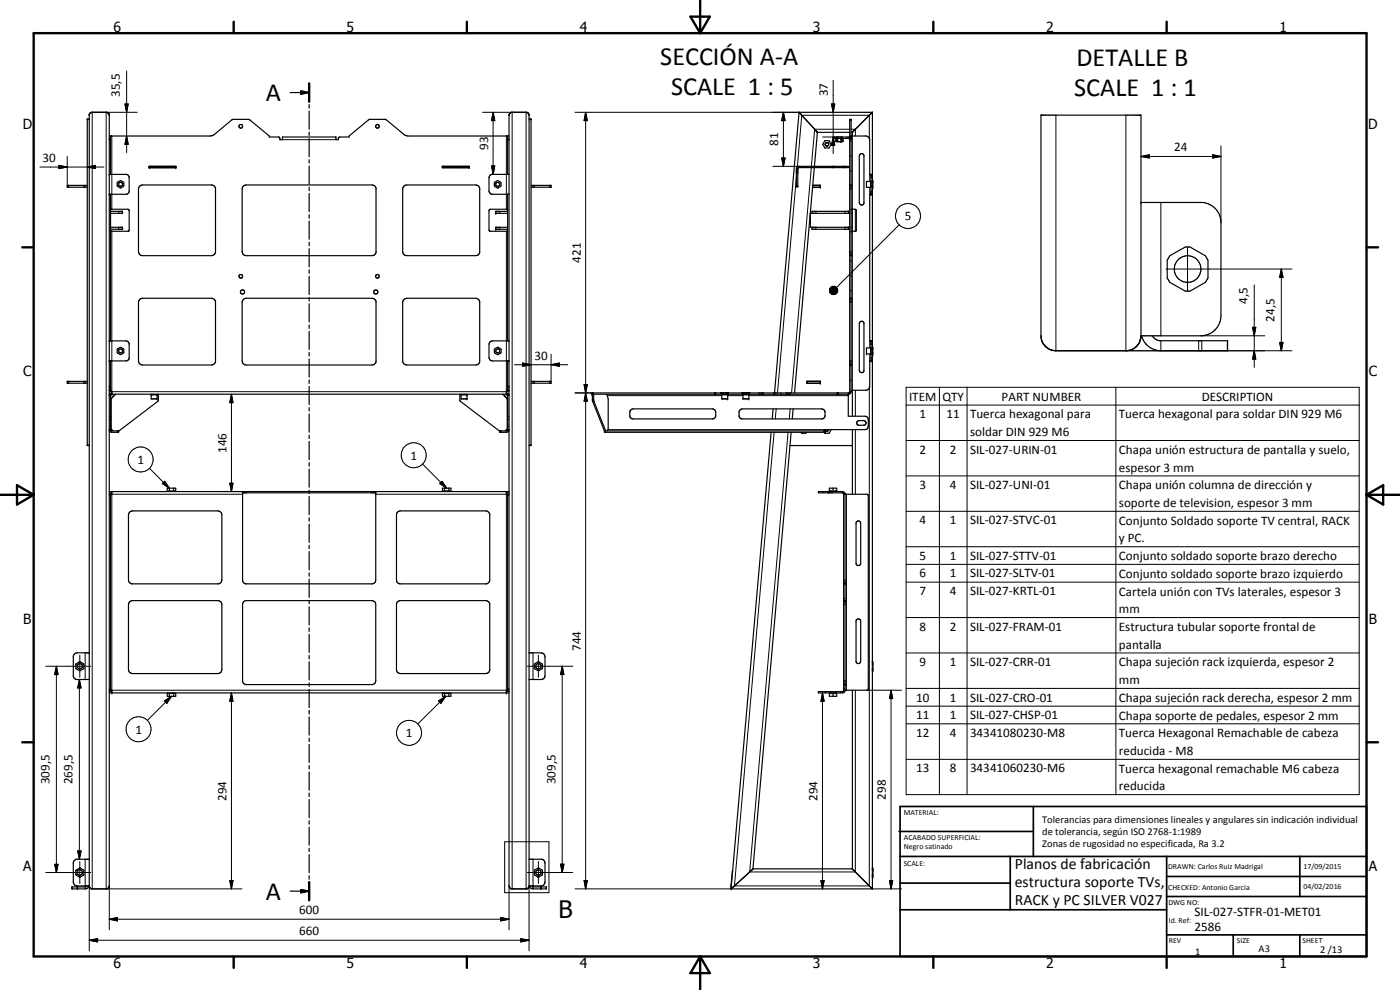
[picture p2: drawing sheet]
<svg xmlns="http://www.w3.org/2000/svg" width="420mm" height="297mm" viewBox="0 0 420 297" stroke-linecap="round" stroke-linejoin="round" font-family="sans-serif">
<g fill="none" stroke="#000" stroke-width=".35">
<path d="M26.8 35.7h-.6v98h.6M27 34l.5-.3h4.5l.6 .4 .2 .5v231.2l-.2 .5-.6 .4h-4.5l-.7-.7v-231.6zM87.1 27.8h5.7M90.3 27.3l2.5 .5-2.5 .5zM92.8 25v5.5M92.8 31.4v1M92.8 33.3v5.5M92.8 39.6v1.1M152.9 34.1l.6-.4h4.6l.7 .7v231.6l-.7 .7h-4.6l-.6-.4-.1-.5v-231.2zM158.8 35.7h.6v98h-.6M239.8 33.7h22v233h-42.4M239.8 33.7l5.5 6"/>
<path d="M239.8 33.7l-7.4 84.2M245.3 39.7l-.9 10.2M245.3 39.7h9.7M255 35.8h.4v81.7l-.2 .6-.4 .2h-77.2v-.4h77.1l.2-.2 .1-75.8-.3-.4h-4.3v-.4l4.6 .1zM255.4 39.7h.4M255.8 39.7v1.1M261.8 33.7l-6 6M312.4 34.5h30v66.3a4.5 4.5 0 0 1-4.5 4.4h-21a4.5 4.5 0 0 1-4.5-4.4zM25.2 55.6v.6M25.6 55.6v.6M26.2 55.6h-6v.6h6M32.8 40.8h30.6l.9-.5 5.6-4.5 5 .1 5.9 4.9v.3h2.8l.4 .3v.5h.8v-.8h16v.8h.7l.1-.6 .4-.2h2.8v-.3l6.1-5 5 .1 5.6 4.7 1 .2h30.3"/>
<path d="M32.8 52.3h5.2l.8 .8v4.4l-.4 .6-.4 .2h-5.2M33.2 40.8v11.5M33.2 58.3v44M35.3 54.7l.8-.5 .9 .5 .2 1.1-1.1 .6-.9-.6zM42 55.8l.8-.3h20.7l.7 .3 .5 .6v19.4l-.3 .4-.9 .5h-20.7l-.8-.2-.4-1v-18.8zM44.8 49.9h8v.4h-8zM44.8 50.3h8M48.6 50.3h.1M73.1 55.8l.8-.3 38.3 .1 .6 .8v19.6l-.4 .5-.7 .2h-37.8l-.8-.2-.4-1v-18.8zM92.8 41.6v5.4M92.8 47.9v1M92.8 49.8v5.5"/>
<path d="M92.8 56.2v1M92.8 58.1v5.4M121.3 55.8l.8-.3h20.7l.7 .3 .5 .6v19.4l-.5 .7-.7 .2h-20.7l-.8-.2-.4-1v-18.8zM132.7 49.9h8.1v.4h-8.1zM132.7 50.3h8.1M132.8 49.9v.4M137 50.3h.1M148.5 54.7l.8-.5 .9 .5v1.3l-.7 .4-1-.4zM152.3 40.8v11.5M152.3 58.3v44M152.8 52.3h-5.2l-.5 .2-.3 .8v4l.3 .8 .5 .2h5.2M159.4 55.6h6v.6h-6"/>
<path d="M160 55.6v.6M160.3 55.6v.6M243.9 55.6h2.3v.6h-2.3M244.4 50.3l-5.9 67.6M247.6 42.2h1.2l.7 1.1-.7 1.1h-1.2l-.7-1.1zM250.8 41.5v1h2.2v-1M251.1 41.5v.2M251.1 41.1v.6h-.3M251.4 41.5v1M252.4 41.5v1M252.7 41.1v.6h.3M255 41.1h.4"/>
<path d="M255 40.8h5l.9 .7 .1 10.8h.8M255 49.9h-15.4l-.5 .4-.1 .4v5.2h.4l.2-5.5 15.4-.1M255 55.5h.4M255 41.2l.4 .7M258 46.4a.71 .71 0 0 1 .7-.3 .71 .71 0 0 1 .6 .5v14.4a.71 .71 0 0 1-.8 .5 .71 .71 0 0 1-.6-.7zM261.3 54.4h-1.3v1.8h1.3M261.3 54.4v1.8M261.3 54.4h.1l-.1 .3M261.3 54.7h.1M261.4 54.7h.1M261.4 52.3v6M261.4 54.9v.8"/>
<path d="M261.4 55.9l-.1 .3M261.8 58.3h-.8v44h.8M261.8 54.3v2M261.8 54.9h.1M261.8 55.8h.1M261.8 55.9h.1M261.9 54.7h.1M261.9 56h.1M261.9 55.8h.1M261.9 54.9h.1M261.9 54.7l-.1 .1M33.2 62.8h5.2l.4 .3-.2 6.2-5.4 .1"/>
<path d="M33.2 63.4h3.6v.6h-3.6M33.2 68.2h3.6v.6h-3.6M92.8 64.4v1.1M92.8 66.3v5.5M92.8 72.7v1M92.8 74.6v5.5M152.3 62.8h-5.1l-.4 .4v6.1l5.5 .1M152.3 63.4h-3.5v.6h3.5M152.3 68.2h-3.5v.6h3.5M243.7 68.2v.6h11.3M254.7 63.4v.6M254.7 68.2v.6"/>
<path d="M255 76.7h.4M255 63.4h-11.3v.6M255 64h-11.8v4.2h11.8M255.4 62.8h1.2l.4 .3v6l-.3 .3h-1.3M255.4 64h.4M255.4 68.2h.4M255.8 62.8v6.6M342.4 60.7h18.6a6.1 6.1 0 0 1 5.4 6v28a6.1 6.1 0 0 1-6 6.1h-18M41.9 90l.9-.5h20.7l.9 .5 .3 .4v18.2l-.3 .5-.9 .4h-20.7l-.8-.3-.4-.9v-17.6zM72.9 90l1-.5 38.3 .1 .6 .8v18.4l-.6 .6-.5 .1-38.3-.1-.5-.3-.2-.8v-17.6zM92.8 80.9v1.1M92.8 82.9v5.4"/>
<path d="M92.8 89.2v1.1M92.8 91.1v5.5M92.8 97.5v1.1M92.8 99.4v5.5M121.1 90l1-.5h20.7l.7 .3 .5 .6v18.2l-.3 .5-.9 .4h-20.7l-.8-.3-.4-.9v-17.6zM255 89.5h.4M258.1 96.6l.8-.2 .4 .5v14.4a.71 .71 0 0 1-.8 .5 .71 .71 0 0 1-.6-.7v-14zM25.2 114.4v.6M25.6 114.4v.6M26.2 114.4h-6v.6h6M32.8 102.3h5l.8 .4 .2 .4v4.4l-.2 .4-.8 .4h-5M33.2 108.3v8.8"/>
<path d="M33.2 117.1h-.4l.8 .4M33.2 117.1l.4 .4M33.2 119.7v9M33.2 119.7h.1M33.3 119.7v9M33.6 117.5v.8M33.6 118.3l-.4 .3v10.4l.3 .3h2.2l11.6-8.8 .2-.3v-1.9M33.6 118.3h118.4M33.6 117.9l-.8 .6M34.6 118.3l-1.4 1.4M34.7 118.3l-1.4 1.4M35.3 104.6l.8-.4 .9 .4v1.4l-.7 .4-1-.4z"/>
<path d="M45.4 118.3v1.4h1.7v-1.4M45.4 118.4h1.7M45.5 118.3l.2 .1M46.1 118.3l-.1 .1M46.4 118.3l.2 .1M47 118.3l-.1 .1M92.8 105.7v1.1M92.8 107.7v5.5M92.8 114v1.1M92.8 116v5.4M138 118.3v1.7l.2 .5 11.6 8.8h2.3l.2-.3v-10.4l-.3-.3M138.4 118.3v1.4h1.8v-1.4"/>
<path d="M138.4 118.4h1.8M138.5 118.3l.2 .1M139.1 118.3l-.1 .1M139.4 118.3l.2 .1M140 118.3l-.1 .1M150.9 118.3l1.3 1.4M151 118.3l1.2 1.4M152 117.5v.8M152 117.9l.6 .3 .2 .5M152.2 119.7v9M152.3 108.3v8.9l-.3 .3M152.3 117.1h.5l-.8 .4"/>
<path d="M152.8 102.3h-5l-.7 .2-.3 .8v4l.3 .8 .7 .2h5M159.4 114.4h6v.6h-6M160 114.4v.6M160.3 114.4v.6M177.8 118.3v2.1l3.6 8.9M178.2 118.3v2.1l3.6 8.9M182.1 118.3l.4 1.4v9l-.2 .6M216.4 117.9h2.1M216.4 117.9h.1M216.6 118.3v.1M216.6 118.4h1.8M216.6 118.4h.1"/>
<path d="M216.9 117.8v.1M216.9 118.4h-.1M216.9 118.3v.1M216.9 117.9h.1M217 117.9h.1M217.1 117.8v.1M217.2 118.3l.1 .1M217.8 118.4h-.1M217.9 118.3l-.1 .1M218 117.8h.1M218.1 118.3l.1 .1M218.4 118.4v1.3h-1.8v-1.3"/>
<path d="M218.5 118.3l-.1 .1M222.9 117.9h2M222.9 118.3l.1 .1M223 118.4v1.3h1.7v-1.3M223 118.4h1.7M223 118.4h.1M223.2 117.8v.1M223.3 118.3l-.1 .1M223.4 117.8l-.1 .1M223.5 118.3l.2 .1M224.2 118.3l-.1 .1M224.3 117.8v.1"/>
<path d="M224.4 117.9h-.1M224.4 118.3l.2 .1M224.5 117.9h-.1M224.5 117.8v.1M224.8 118.3l-.1 .1zM229 117.9v.4M232.2 117.9v.4M232.8 117.9v.4M236 117.9v.4M242.2 115h4M242.2 114.4h4v.6h-4zM251.6 117.9v.4"/>
<path d="M254.6 118.3v6.6h5l.7 .2 .3 .8v2l-.6 .9-12.4 .1v.8h-66.2v-.4M255 109.5h.4M255.8 117.1v7.8M255.8 117.1l-.4 .3M261.3 104.4h-1.3v1.8h1.3M261.3 104.4v1.8M261.3 104.4l.1 .3M261.3 106h.1M261.3 106l.1 .3-.1-.1M261.4 104.9v.8M261.4 102.3v6M261.4 105.9v.1"/>
<path d="M261.8 108.3h-.8v7.6l-.2 .7-.8 .5h-4.2M261.8 104.3l.1-.1-.1 2.1M261.8 105.8l.1 .2M261.8 104.8h.1M261.9 104.9h.1M261.9 104.6l-.1 .2M261.9 105.7v.1M342.6 100.8a6 6 0 0 0 5.8 4.4h20v-3h-20.4l-1.1-.3-1.1-1.1M32.8 129.1l.8 .6h2v-.4M32.8 128.9h.4M32.8 124.9h.4M33.2 128.7l.6 .6"/>
<path d="M33.2 128.7h.1M33.3 128.7l.6 .6M92.8 122.3v1M92.8 124.2v5.5M92.8 130.6v1M92.8 132.5v5.4M92.8 138.8v1.1M152.2 128.7l-.4 .6M152.2 128.7l-.6 .6M152.3 128.9h.5l-.1 .4-.7 .4h-2v-.4M152.3 124.9h.5M181.4 129.3h66.2"/>
<path d="M189.2 123.1l.8-.4h23.8l.9 .6 .1 1.6-.8 .8h-24.2l-.7-.6-.1-1.4zM222 123.1l.8-.4h23.8l.9 .6 .1 1.6-.8 .8h-24.2l-.8-.8v-1.4zM231.4 129.7l-12 137M232 122.7l-.2 3M237.1 133.7h18.7M237.4 129.7l-11.4 131M238 122.7l-.2 3M240.4 129.7l.2 .3h1.2l.2-.3M247.7 128.9a.49 .49 0 0 0 .5 .5 .49 .49 0 0 0 .5-.5M249.5 128.9l-.7 1.1h-1.2l-.2-.3M255.8 128.9v19.4M257.2 126.4l.6-.2h1.4a.7 .7 0 0 1 .7 .7 .7 .7 0 0 1-.7 .7h-1.4a.71 .71 0 0 1-.6-1.2z"/>
<path d="M32.8 147.5h120M32.8 147.9h.8M33.2 148.3v58.8M33.6 147.5v.8h-.8M39 153.5l.8-.2h25.6l.7 .2 .5 1v19.5l-.3 .8-.7 .4h-26.1l-.5-.3-.4-.9v-19.5zM50.7 147.5v-.2h-.5v-.8h2.5v1M50.8 146.5v1M51.2 147.5v-.2h1.4v.2M52.1 146.5v.8M52.3 147.3v.2M72.8 147.9h40M72.8 147.5v26.8l.9 .9h38.1l.5-.3 .4-.4 .1-.5v-26.5"/>
<path d="M92.8 140.7v5.5M92.8 147.1v1M92.8 149v5.4M92.8 155.3v1.1M92.8 157.3v5.4M119.4 153.5l.8-.2h25.6l.7 .2 .5 .7v20.1l-.3 .5-.7 .4h-26.1l-.5-.3-.3-.4-.1-.5v-19.5zM132.8 147.5v-1h2.5v.8h-.4v.2M133 147.5v-.2h1.4v.2M133.3 147.3v.2M133.4 146.5v.8M134.7 146.5v1M152 147.5v.8h.8"/>
<path d="M152 147.9h.8M152.3 148.3v58.8M248.5 147.5v.4M248.9 147.3h.8v.2M248.9 147.5v-1h2.2v1M249.2 147.3v.2M250 146.5v1M250.8 147.3v.2M251.1 147.3h-.8v.2M253.6 148.3l-.1-.4-.7-.4h-7.2v.4h7.2l.4 .3v59l-.4 .3h-7.2v.4h7.4l.5-.4 .1-.4M253.6 148.3h6.6l.4 .3v58.2l-.4 .3h-6.6M253.6 148.3v58.8"/>
<path d="M257.1 156.5l.6-.2 .4 .2 .2 .5v12a.7 .7 0 0 1-.7 .7 .7 .7 0 0 1-.7-.7v-12zM92.8 163.6v1M92.8 165.5v5.5M92.8 171.9v1M92.8 173.8v5.4M253.2 175.2h.4M22.9 199.1l1-.6 1.1 .6v1.6l-.9 .5-1.2-.5zM26.8 195.9h-3.9l-.6 .4-.3 .5v6.1l.3 .6 .6 .4h3.9M38.9 180.6l.6-.4h26.1l.5 .3 .5 .9v19.5l-.3 .8-.9 .4h-25.6l-.8-.3-.4-.9v-19.5zM73.1 180.6l.6-.4h38.1a1.18 1.18 0 0 1 1 1.2v22.8a1.18 1.18 0 0 1-1 1.2h-38.1l-.5-.3-.4-.6v-23.4zM92.8 180.1v1M92.8 182v5.5"/>
<path d="M92.8 188.4v1M92.8 190.3v5.4M92.8 196.6v1.1M92.8 198.5v5.5M119.2 180.6l.7-.4h26.1l.5 .3 .5 .6v20.1l-.3 .5-.9 .4h-25.6l-.8-.3-.4-.9v-19.5zM158.8 195.9h3.6l.9 .4 .3 .8v5.6a1.18 1.18 0 0 1-1 1.2h-3.8M160.5 199.1l1.2-.5 1.1 .8v1l-1.1 .8-1.2-.5-.2-.3zM253.2 180.2h.4M257.1 185.8a.74 .74 0 0 1 1.2 .6v12a.7 .7 0 0 1-.7 .7 .7 .7 0 0 1-.7-.7v-12zM261.8 199.3l.1 .1M261.9 198.6l-.1 2.6M261.9 199.1l-.1 .1"/>
<path d="M32.8 207.9h120M32.8 207.5h.8M32.8 207.1h.8v.8M50.2 207.9v1h2.5v-.8h-.4v-.2M50.4 207.9v.2h1.4v-.2M50.7 207.9v.2M50.8 208.1v.8M52.1 207.9v1M92.8 204.9v1.1M92.8 206.8v5.5M92.8 213.1v1.1M92.8 215.1v5.5"/>
<path d="M132.8 207.9v1h2.5v-.8h-.4v-.2M133 207.9v.2h1.4v-.2M133.3 207.9v.2M133.4 208.1v.8M134.7 207.9v1M152 207.5h.8M152.8 207.1h-.8v.8M248.9 207.9v1h2.2v-1M249.2 207.9v.2M249.7 207.9v.2h-.8M250 207.9v1M250.3 207.9v.2h.8"/>
<path d="M250.8 207.9v.2M253.2 205.4h.4M255.8 207.1v53.6M261.9 200.4v.3M92.8 221.4v1.1M92.8 223.4v5.4M92.8 229.7v1.1M92.8 231.6v5.5M92.8 238v1M92.8 239.9v5.5M26.8 257.8h-3.9l-.6 .4-.3 .5v6.1l.3 .5 .9 .5h3.6M92.8 246.3v1"/>
<path d="M92.8 248.2v5.4M92.8 254.5v1M92.8 256.4v5.5M158.8 257.8h3.8a1.18 1.18 0 0 1 1 1.2v5.6l-.3 .7-.9 .5h-3.6M22.9 261l.9-.5 1.2 .5v1.6l-.9 .5-1.2-.5zM26.1 265.8l-.5 .3h-4v.6h4.3l.4-.3 .4-.6M87.1 267.4h5.7M90.3 266.9l2.5 .5-2.5 .5zM92.8 262.8v1M92.8 264.7v5.4M158.8 265.8l.4 .6 .5 .3h4.3v-.6h-4l-.5-.3M160.5 261l.9-.5 1.2 .5 .2 .3-.2 1.3-.9 .5-1.2-.5-.2-.3z"/>
<path d="M219.9 261.3l-.5 5.4M226 260.7l-6.6 6M226 260.7h.1M226 260.7h29.8M255.8 260.7l6 6M261.8 260.5v2.6M261.8 262.5l.1 .1M261.8 261.2l.1 .1M261.9 262.3l-.1 .1M261.9 261l-.1 .1"/>
<circle cx="72.3" cy="37.9" r=".54"/>
<circle cx="113.3" cy="37.9" r=".54"/>
<circle cx="36.2" cy="55.3" r=".59"/>
<circle cx="149.3" cy="55.3" r=".6"/>
<circle cx="248.2" cy="43.3" r=".49"/>
<circle cx="72.3" cy="82.9" r=".55"/>
<circle cx="72.8" cy="87.6" r=".62"/>
<circle cx="112.8" cy="87.6" r=".62"/>
<circle cx="113.3" cy="82.9" r=".55"/>
<circle cx="356.4" cy="80.7" r="4"/>
<circle cx="356.4" cy="80.7" r="6.7"/>
<circle cx="36.2" cy="105.3" r=".6"/>
<circle cx="149.4" cy="105.3" r=".6"/>
<circle cx="149.4" cy="105.3" r="1.1"/>
<circle cx="24" cy="199.9" r=".8"/>
<circle cx="161.6" cy="199.9" r=".79"/>
<circle cx="24" cy="261.8" r=".8"/>
<circle cx="161.6" cy="261.8" r=".8"/>
</g>
<g fill="none" stroke="#000" stroke-width=".3">
<path d="M26.2 35.9h.6M27.7 33.7v233M37.5 31.2h1l-.5 2.5zM38 21.3v24.5M41.2 33.7h-9.3v233h40.7M144.8 33.7h8.9v233M148 33.7l.5 2.5h-1zM148 33.7v18.6M157.9 33.7v233M158.8 35.9h.6M172.6 33.7h67.2M175.8 33.7l.5 2.5h-1z"/>
<path d="M175.8 33.7v233M235.1 33.7l.5 2.5h-1zM235.1 33.7v16.2M249.5 31.2h1l-.4 2.5zM250.1 24.1v22M255 38.8h-10.5l-1 11.1M255 36h.4M255.4 38.8h1.3v2M316.9 34.5v70.7M337.9 34.5v70.7h49.8M12 50.1h19.2M17.7 49.6l2.5 .5-2.5 .5z"/>
<path d="M20.2 46.9v8.7M20.6 55.6v.6M26.2 50.1l2.4-.5v1zM32.8 42h.4M33.6 40.8v22M38 40.8l.5 2.5h-1zM84.8 41.9h16M147.5 49.8h1l-.5 2.5zM152 40.8v22M152.3 42h.5M165 55.6v.6M231.9 49.9h7.9v.4"/>
<path d="M234.6 47.4h1l-.5 2.5zM239 53.2l-5.7 64.7M239 55.9h.4M239 51.9h.4M239 51h.4M239 50.7h.4M243.5 50.3l-5.9 67.6M246.9 41.1h3.5M248.8 43.2l-.3-.4a.64 .64 0 0 0-.9 .6l.3 .5h.4M249.9 49.9v.4M250.1 41.1l.4 2.5h-1zM250.3 49.9v.4"/>
<path d="M250.6 41.1l.3 .4M251.3 41.5v1M251.4 41.5l-.6 1M252.5 41.5v1M252.8 49.9v.4M253 42l-.2 .5M253.7 49.9v.4M254.1 41.1l.4 .4M255 56.7h.4M255 51l.4 .4M255 46.5l.4 .4M255 42l.4 .5"/>
<path d="M255.3 41.5h.1M255.8 40.8v22M260.9 41.5v-6.9h-20.3l-1.3 15.5M261 52.3v2.1M261 56.2v2.1M261.4 57.3h.4M261.4 53.3h.4M342.4 46.9l2.5-.5v1zM342.4 46.9h24M363.9 46.4l2.5 .5-2.5 .5zM366.4 43.8v22.9M33.6 69.4v48.1h118.4v-48.1"/>
<path d="M35.6 63.4v.6M35.6 68.2v.6M150 63.4v.6M150 68.2v.6M244.9 63.4v.6M244.9 68.2v.6M253.5 63.4v.6M253.5 68.2v.6M255 75.5h.4M255 78l.4 .4M255.8 69.4v47.7M256.7 62.8v6.6"/>
<path d="M269.9 67.4l-18.8 18.8M348.4 60.7v40.1M356.4 74.2v13M249 87l.3 1zM249 87.3l.3 .7zM249 86.7l.3 1.3zM249 87.5l.3 .5zM249.1 86.5l.2 1.5zM249.1 87.8l.2 .2zM249.2 86.3l.3-.2-.2 1.9zM249.2 86.3l.1 1.7-.2-1.5zM249.3 88l.5 .3z"/>
<path d="M249.3 88l.7 .4zM249.3 88l1 .4zM249.3 88l1.3 .3zM249.3 88l1.5 .2zM249.3 88l1.7 .1-.2 .1zM249.3 88l1.9-.2-.2 .3zM249.3 88l2-.4-.1 .2zM249.3 88l2.1-.6-.1 .2zM249.3 88l2.1-.9v.3zM249.3 88l2.1-1.2v.3zM249.3 88l2-1.4 .1 .2zM249.3 88l1.9-1.6 .1 .2z"/>
<path d="M249.5 86.1l.2-.1-.4 2zM249.7 86l.3-.1-.7 2.1zM250 85.9h.2l-.9 2.1zM250.2 85.9h.3l-1.2 2.1zM250.5 85.9l.2 .1-1.4 2zM250.7 86l.3 .1-1.7 1.9zM251 86.1l.2 .3-1.9 1.6zM255 90.7h.4M255 87l.4 .3M255 82.5l.4 .3M349.9 80.7h37.8M375.9 98.2h1l-.5 2.6z"/>
<path d="M376.4 85.5v24.7M384.5 80.7l.6 2.5h-1.1zM384.5 80.7v24.5M20.6 114.4v.6M32.8 115.9h.4M32.8 118.7h.4M69.5 118.3l.4 2.5h-1zM69.5 118.3v29.2M152.3 115.9h.5M152.3 118.7h.5M154.4 109.4h16M156.9 108.9l2.5 .5-2.5 .5z"/>
<path d="M165 114.4v.6M165.4 109.4l2.5-.5v1zM165.4 106.3v8.1M172.6 117.9h5.4v.4M175.3 115.4h1l-.5 2.5zM175.8 117.9l.5 2.5h-1zM182.2 118.7h34.4M214.4 117.9v.4M214.5 117.9v.4M214.8 117.9v.4M218.4 118.7h4.6M224.7 118.7h29.9"/>
<path d="M227.8 117.9v.4M232.1 117.9l.1 .1M234.2 117.9l.4 .4M237.2 117.9v.4M251.2 117.9v.4M254.5 117.9l.3 .3M255 108.3h.4M255 113.9l.4 .4M255.1 109.5l.3 .3M256.7 117.1v7.8M260.9 116.4v149.4h-40.5l11.9-136.1M261 102.3v2.1"/>
<path d="M261 106.2v2.1M261.4 107.3h.4M261.4 103.3h.4M271.9 116.2h136v122.2h-136zM281.9 116.2v122.2M290.2 116.2v122.2M334.9 116.2v122.2M348.4 102.2v3M359.7 102.2v3M360.4 100.8h19.2M360.7 102.2v3M368.3 102.2v3"/>
<path d="M376.4 105.2l.5 2.5h-1zM384 102.7h1.1l-.6 2.5zM26.2 133.5h.6M32.8 127.9h.4M32.8 125.9h.4M35.2 129.3v.4M126.8 139.2l7.3 7.3M150.4 129.3v.4M152.3 127.9h.5M152.3 125.9h.5M158.8 133.5h.6M177.8 120h.4"/>
<path d="M177.9 120.5h.4M182.4 128.9h65.2l.2 .5 .5 .1M232.9 122.7l-.2 3M236.5 129.7l-11.5 131.9h31.7v-54.5M237.1 122.7l-.2 3M247.2 129.3v.4M256.7 128.9v19.4M271.9 121.5h136M271.9 132.2h136M32.8 148.7h.4M44.9 140.5l5.9 6M48.7 145.1l.7-.7 1.4 2.1z"/>
<path d="M66.3 147.5h7.7v.4M68.9 145h1l-.4 2.5zM72.8 148.3h-39.2v58.8h118.4v-58.8h-39.2M111.6 147.5v.4M131.9 145.1l.8-.7 1.4 2.1zM152.3 148.7h.5M247.3 147.5l-.5 .4M249.7 147.5v.4M252.8 147.5v.4M253.2 148.3h.4M254 148.3v58.8M271.9 142.8h136"/>
<path d="M271.9 153.4h136M253.2 174h.4M253.4 175.2l-.2 .2M253.6 179.5l-.4 .4M271.9 164h136M271.9 169.3h136M271.9 174.7h136M13.7 199.9h13.6M16.9 199.9l.5 2.5h-1zM16.9 199.9v61.9M23.9 196.6v6.6M25.6 195.9v8"/>
<path d="M158.3 199.9h13.6M160 195.9v8M161.6 196.6v6.6M168.7 199.9l.5 2.5h-1zM168.7 199.9v61.9M253.2 181.4h.4M271.9 185.3h136M271.9 195.9h136M23.8 203.9l.5 2.5h-1zM23.8 203.9v53.9M32.8 206.7h.4M49.3 210.3l2.2-1.4-1.4 2.1z"/>
<path d="M51.5 208.9l-7.3 7.3M69.5 207.9l.4 2.5h-1zM69.5 207.9v58.8M131.6 210.3l2.2-1.4-1.5 2.1zM133.8 208.9l-8.4 8.3M152.3 206.7h.5M246.8 207.9l.5 2.5h-.9zM246.8 207.9v58.8M248 207.5l-.4 .4M252.5 207.5l-.4 .4M253.2 204.2h.4M253.6 206.4l-.4 .4"/>
<path d="M260.2 207.1h10.4M267.4 207.1l.5 2.5h-1zM267.4 207.1v59.6M271.9 206.5h136M271.9 211.9h136M271.9 217.2h136M271.9 227.8h136M16.4 259.3h1l-.5 2.5zM23.3 255.3h1l-.5 2.5zM23.9 258.5v6.6M25.6 257.8v8M151.5 252.6h13.2v15.2h-13.2z"/>
<path d="M160 257.8v8M161.6 258.5v6.6M168.2 259.3h1l-.5 2.5zM13.7 261.8h13.6M21.6 266.1v.6M23.1 266.1v.6M23.3 266.1v.6M25.6 266.1v.6M26.8 265.8v19.5M32.8 275.8l2.5-.5v1zM32.8 275.8h120M32.8 265.8v13.2"/>
<path d="M68.9 264.2h1l-.4 2.5zM150.3 275.3l2.5 .5-2.5 .5zM152.8 265.8v13.2M158.3 261.8h13.6M158.8 265.8v19.5M160 266.1v.6M162.3 266.1v.6M162.4 266.1v.6M163.9 266.1v.6M172.6 266.7h46.8M175.3 264.2h1l-.5 2.5zM219.4 265.5h.1"/>
<path d="M246.4 264.2h.9l-.5 2.5zM261.8 266.7h8.8M266.9 264.2h1l-.5 2.5zM26.8 282.1l2.5-.5v1zM26.8 282.1h132M156.3 281.6l2.5 .5-2.5 .5z"/>
<circle cx="272.5" cy="64.8" r="3.8"/>
<circle cx="42.2" cy="137.9" r="3.7"/>
<circle cx="124.2" cy="136.6" r="3.7"/>
<circle cx="41.6" cy="218.8" r="3.7"/>
<circle cx="122.8" cy="219.9" r="3.7"/>
</g>
<g fill="#000">
<circle cx="239.8" cy="33.7" r=".18"/>
<circle cx="255" cy="35.8" r=".18"/>
<circle cx="255.4" cy="35.8" r=".18"/>
<circle cx="32.8" cy="52.3" r=".18"/>
<circle cx="32.8" cy="58.3" r=".18"/>
<circle cx="33.2" cy="40.8" r=".18"/>
<circle cx="44.8" cy="49.9" r=".18"/>
<circle cx="44.8" cy="50.3" r=".18"/>
<circle cx="52.8" cy="49.9" r=".18"/>
<circle cx="52.8" cy="50.3" r=".18"/>
<circle cx="140.8" cy="49.9" r=".18"/>
<circle cx="140.8" cy="50.3" r=".18"/>
<circle cx="152.3" cy="40.8" r=".18"/>
<circle cx="239" cy="55.9" r=".18"/>
<circle cx="239.4" cy="55.9" r=".18"/>
<circle cx="246.2" cy="55.6" r=".18"/>
<circle cx="246.2" cy="56.2" r=".18"/>
<circle cx="251.1" cy="41.1" r=".18"/>
<circle cx="252.4" cy="42.5" r=".18"/>
<circle cx="252.4" cy="41.5" r=".18"/>
<circle cx="252.7" cy="41.1" r=".18"/>
<circle cx="255.4" cy="40.8" r=".18"/>
<circle cx="261.4" cy="58.3" r=".18"/>
<circle cx="261.4" cy="52.3" r=".18"/>
<circle cx="261.8" cy="58.3" r=".18"/>
<circle cx="261.8" cy="52.3" r=".18"/>
<circle cx="261.9" cy="56.4" r=".18"/>
<circle cx="261.9" cy="54.2" r=".18"/>
<circle cx="33.2" cy="62.8" r=".18"/>
<circle cx="33.2" cy="69.4" r=".18"/>
<circle cx="148.8" cy="64" r=".18"/>
<circle cx="148.8" cy="63.4" r=".18"/>
<circle cx="148.8" cy="68.8" r=".18"/>
<circle cx="148.8" cy="68.2" r=".18"/>
<circle cx="152.3" cy="62.8" r=".18"/>
<circle cx="152.3" cy="69.4" r=".18"/>
<circle cx="255.4" cy="62.8" r=".18"/>
<circle cx="255.4" cy="69.4" r=".18"/>
<circle cx="342.4" cy="60.7" r=".18"/>
<circle cx="32.8" cy="102.3" r=".18"/>
<circle cx="32.8" cy="108.3" r=".18"/>
<circle cx="33.2" cy="117.1" r=".18"/>
<circle cx="33.6" cy="118.3" r=".18"/>
<circle cx="45.4" cy="118.4" r=".18"/>
<circle cx="47.1" cy="119.7" r=".18"/>
<circle cx="47.1" cy="118.4" r=".18"/>
<circle cx="138.4" cy="118.4" r=".18"/>
<circle cx="140.2" cy="119.7" r=".18"/>
<circle cx="140.2" cy="118.4" r=".18"/>
<circle cx="152" cy="118.3" r=".18"/>
<circle cx="152.3" cy="117.1" r=".18"/>
<circle cx="177.6" cy="118.3" r=".18"/>
<circle cx="177.6" cy="117.9" r=".18"/>
<circle cx="216.4" cy="117.9" r=".18"/>
<circle cx="216.4" cy="117.8" r=".18"/>
<circle cx="218.1" cy="117.9" r=".18"/>
<circle cx="218.4" cy="119.7" r=".18"/>
<circle cx="218.4" cy="118.4" r=".18"/>
<circle cx="218.6" cy="117.9" r=".18"/>
<circle cx="218.6" cy="117.8" r=".18"/>
<circle cx="222.8" cy="117.9" r=".18"/>
<circle cx="222.8" cy="117.8" r=".18"/>
<circle cx="224.7" cy="119.7" r=".18"/>
<circle cx="224.7" cy="118.4" r=".18"/>
<circle cx="224.9" cy="117.9" r=".18"/>
<circle cx="224.9" cy="117.8" r=".18"/>
<circle cx="246.2" cy="114.4" r=".18"/>
<circle cx="246.2" cy="115" r=".18"/>
<circle cx="260" cy="106.2" r=".18"/>
<circle cx="261.3" cy="106.2" r=".18"/>
<circle cx="261.4" cy="102.3" r=".18"/>
<circle cx="261.4" cy="108.3" r=".18"/>
<circle cx="261.9" cy="104.2" r=".18"/>
<circle cx="261.9" cy="106.4" r=".18"/>
<circle cx="342.4" cy="100.8" r=".18"/>
<circle cx="247.6" cy="129.3" r=".18"/>
<circle cx="247.6" cy="129.7" r=".18"/>
<circle cx="33.2" cy="148.3" r=".18"/>
<circle cx="72.8" cy="147.5" r=".18"/>
<circle cx="72.8" cy="147.9" r=".18"/>
<circle cx="152.3" cy="148.3" r=".18"/>
<circle cx="253.2" cy="175.2" r=".18"/>
<circle cx="253.6" cy="175.2" r=".18"/>
<circle cx="253.2" cy="180.2" r=".18"/>
<circle cx="253.6" cy="180.2" r=".18"/>
<circle cx="261.8" cy="198.5" r=".18"/>
<circle cx="261.9" cy="199.4" r=".18"/>
<circle cx="261.9" cy="198.6" r=".18"/>
<circle cx="261.9" cy="199.1" r=".18"/>
<circle cx="33.2" cy="207.1" r=".18"/>
<circle cx="33.6" cy="207.9" r=".18"/>
<circle cx="152" cy="207.9" r=".18"/>
<circle cx="152.3" cy="207.1" r=".18"/>
<circle cx="253.2" cy="205.4" r=".18"/>
<circle cx="253.6" cy="205.4" r=".18"/>
<circle cx="261.8" cy="201.2" r=".18"/>
<circle cx="261.8" cy="200.5" r=".18"/>
<circle cx="261.9" cy="200.7" r=".18"/>
<circle cx="261.9" cy="200.4" r=".18"/>
<circle cx="261.9" cy="201.2" r=".18"/>
<circle cx="261.8" cy="260.5" r=".18"/>
<circle cx="261.8" cy="263.1" r=".18"/>
<circle cx="261.8" cy="262.4" r=".18"/>
<circle cx="261.9" cy="263.1" r=".18"/>
<circle cx="261.9" cy="261.3" r=".18"/>
<circle cx="261.9" cy="261" r=".18"/>
<circle cx="261.9" cy="260.5" r=".18"/>
<circle cx="261.9" cy="262.3" r=".18"/>
<circle cx="261.9" cy="262.6" r=".18"/>
</g>
<g fill="none" stroke="#000" stroke-width=".71">
<path d="M10.1 9.9h400v277.1h-400zM70.1 6.5v3.4M140.1 6.5v3.4M207.2 5h5.8l-2.9 4.9zM210.1 0v9.9M280.1 6.5v3.4M350.1 6.5v3.4M92.8 25v5.5M6.7 74.2h3.4M410.1 74.2h3.5M.1 148.5h10M5.1 145.6l5 2.9-5 2.9z"/>
<path d="M410.1 148.5h10M410.1 148.5l5-2.9v5.8zM6.7 222.7h3.4M410.1 222.7h3.5M92.8 264.7v5.4M70.1 287v3.4M140.1 287v3.4M210.1 287v10M210.1 287l2.9 5h-5.8zM280.1 287v3.4M350.1 287v3.4"/>
</g>
<g fill="none" stroke="#000" stroke-width=".51">
<path d="M269.8 249.5h40.3M270.1 242h140v45h-140zM270.1 257h140M303.2 257v16M310.1 242v15M350.1 257v30M390.1 257v12M270.1 265h33.1M270.1 273h80M350.1 269h60M350.1 263h60M350.1 280.5h60"/>
<path d="M370.1 280.5v6.5M390.1 280.5v6.5"/>
</g>
<g fill="#000">
<path d="M37.5 31.2h1l-.5 2.5zM90.3 27.3l2.5 .5-2.5 .5zM148 33.7l.5 2.5h-1zM175.8 33.7l.5 2.5h-1zM235.1 33.7l.5 2.5h-1zM249.5 31.2h1l-.4 2.5zM17.7 49.6l2.5 .5-2.5 .5zM26.2 50.1l2.4-.5v1zM38 40.8l.5 2.5h-1zM147.5 49.8h1l-.5 2.5zM234.6 47.4h1l-.5 2.5zM250.1 41.1l.4 2.5h-1z"/>
<path d="M342.4 46.9l2.5-.5v1zM363.9 46.4l2.5 .5-2.5 .5zM249.3 88l.5 .3zM249.3 88l.7 .4zM249.3 88l1 .4zM249.3 88l1.3 .3zM249.3 88l1.5 .2zM249.3 88l1.7 .1-.2 .1zM249.3 88l1.9-.2-.2 .3zM249.3 88l2.1-.6-.1 .2zM249.3 88l2.1-.9v.3zM249.3 88l2.1-1.2v.3z"/>
<path d="M249.3 88l2-1.4 .1 .2zM249.3 88l1.9-1.6 .1 .2zM251 86.1l.2 .3-1.9 1.6zM250.7 86l.3 .1-1.7 1.9zM250.5 85.9l.2 .1-1.4 2zM250.2 85.9h.3l-1.2 2.1zM250 85.9h.2l-.9 2.1zM249.7 86l.3-.1-.7 2.1zM249.2 86.3l.3-.2-.2 1.9zM249.2 86.3l.1 1.7-.2-1.5zM249.1 86.5l.2 1.5zM249 86.7l.3 1.3z"/>
<path d="M249 87l.3 1zM249 87.3l.3 .7zM249 87.5l.3 .5zM249.1 87.8l.2 .2zM375.9 98.2h1l-.5 2.6zM384.5 80.7l.6 2.5h-1.1zM156.9 108.9l2.5 .5-2.5 .5zM165.4 109.4l2.5-.5v1zM175.3 115.4h1l-.5 2.5zM376.4 105.2l.5 2.5h-1zM384 102.7h1.1l-.6 2.5zM69.5 118.3l.4 2.5h-1z"/>
<path d="M175.8 117.9l.5 2.5h-1zM48.7 145.1l.7-.7 1.4 2.1zM68.9 145h1l-.4 2.5zM131.9 145.1l.8-.7 1.4 2.1zM16.9 199.9l.5 2.5h-1zM23.8 203.9l.5 2.5h-1zM49.3 210.3l2.2-1.4-1.4 2.1zM69.5 207.9l.4 2.5h-1zM131.6 210.3l2.2-1.4-1.5 2.1zM168.7 199.9l.5 2.5h-1zM246.8 207.9l.5 2.5h-.9zM267.4 207.1l.5 2.5h-1z"/>
<path d="M16.4 259.3h1l-.5 2.5zM23.3 255.3h1l-.5 2.5zM168.2 259.3h1l-.5 2.5zM32.8 275.8l2.5-.5v1zM68.9 264.2h1l-.4 2.5zM90.3 266.9l2.5 .5-2.5 .5zM150.3 275.3l2.5 .5-2.5 .5zM175.3 264.2h1l-.5 2.5zM246.4 264.2h.9l-.5 2.5zM266.9 264.2h1l-.5 2.5zM26.8 282.1l2.5-.5v1zM156.3 281.6l2.5 .5-2.5 .5z"/>
</g>
<path d="M249.3 87.8h2" fill="none" stroke="#000" stroke-width=".38"/>
<path d="M249.5 86v2" fill="none" stroke="#000" stroke-width=".42"/>
<g font-size="7.9">
<text x="198.2" y="19.5">SECCIÓN A-A</text>
<text x="323.1" y="19.9">DETALLE B</text>
<text x="201.4" y="28.5">SCALE 1 : 5</text>
<text x="322.4" y="28.9">SCALE 1 : 1</text>
<text x="79.7" y="30.3">A</text>
<text x="79.7" y="269.9">A</text>
</g>
<text font-size="7.2" x="167.6" y="275.5">B</text>
<g font-size="4.7">
<text x="304.6" y="260.8">Planos de fabricación</text>
<text x="304.6" y="266.2">estructura soporte TVs,</text>
<text x="304.6" y="271.6">RACK y PC SILVER V027</text>
</g>
<g font-size="4.2">
<text x="34" y="9.6">6</text>
<text x="104" y="9.6">5</text>
<text x="174" y="9.6">4</text>
<text x="244" y="9.6">3</text>
<text x="314" y="9.6">2</text>
<text x="384" y="9.6">1</text>
<text x="6.8" y="38.7">D</text>
<text x="410.6" y="38.7">D</text>
<text x="7" y="112.9">C</text>
<text x="410.8" y="112.9">C</text>
<text x="7" y="187.1">B</text>
<text x="410.8" y="187.1">B</text>
<text x="7" y="261.4">A</text>
<text x="410.8" y="261.4">A</text>
<text x="34" y="290.4">6</text>
<text x="104" y="290.4">5</text>
<text x="174" y="290.4">4</text>
<text x="244" y="290.4">3</text>
<text x="314" y="290.4">2</text>
<text x="384" y="290.4">1</text>
</g>
<g font-size="3.9">
<text x="35.9" y="29" transform="rotate(-90 35.9 29)">35,5</text>
<text x="248.5" y="28.9" transform="rotate(-90 248.5 28.9)">37</text>
<text x="146.5" y="45" transform="rotate(-90 146.5 45)">93</text>
<text x="233.5" y="43.8" transform="rotate(-90 233.5 43.8)">81</text>
<text x="352.4" y="45.4">24</text>
<text x="12.8" y="48.6">30</text>
<text x="271.5" y="66.1">5</text>
<text x="174.3" y="78.8" transform="rotate(-90 174.3 78.8)">421</text>
<text x="374.3" y="91.2" transform="rotate(-90 374.3 91.2)">4,5</text>
<text x="382.5" y="96.5" transform="rotate(-90 382.5 96.5)">24,5</text>
<text x="160.4" y="107.9">30</text>
<text x="272.8" y="120.2">ITEM</text>
<text x="275.9" y="125.5">1</text>
<text x="282.8" y="120.2">QTY</text>
<text x="284.1" y="125.5">11</text>
<text x="291.1" y="125.6">Tuerca hexagonal para</text>
<text x="300.6" y="120.2">PART NUMBER</text>
<text x="335.8" y="125.6">Tuerca hexagonal para soldar DIN 929 M6</text>
<text x="360.7" y="120.2">DESCRIPTION</text>
<text x="291.1" y="130.9">soldar DIN 929 M6</text>
<text x="67.9" y="135.9" transform="rotate(-90 67.9 135.9)">146</text>
<text x="123.2" y="137.9">1</text>
<text x="275.9" y="136.1">2</text>
<text x="285.1" y="136.1">2</text>
<text x="291.1" y="136.1">SIL-027-URIN-01</text>
<text x="335.8" y="136.2">Chapa unión estructura de pantalla y suelo,</text>
<text x="41.2" y="139.1">1</text>
<text x="335.8" y="141.5">espesor 3 mm</text>
<text x="275.9" y="146.7">3</text>
<text x="285.1" y="146.7">4</text>
<text x="291.1" y="146.7">SIL-027-UNI-01</text>
<text x="335.8" y="146.9">Chapa unión columna de dirección y</text>
<text x="335.8" y="152.1">soporte de television, espesor 3 mm</text>
<text x="275.9" y="157.4">4</text>
<text x="285.1" y="157.4">1</text>
<text x="291.1" y="157.4">SIL-027-STVC-01</text>
<text x="335.8" y="157.4">Conjunto Soldado soporte TV central, RACK</text>
<text x="275.9" y="167.9">5</text>
<text x="285.1" y="168">1</text>
<text x="291.1" y="168">SIL-027-STTV-01</text>
<text x="335.8" y="162.7">y PC.</text>
<text x="275.9" y="173.3">6</text>
<text x="285.1" y="173.3">1</text>
<text x="291.1" y="173.3">SIL-027-SLTV-01</text>
<text x="335.8" y="168.1">Conjunto soldado soporte brazo derecho</text>
<text x="335.8" y="173.4">Conjunto soldado soporte brazo izquierdo</text>
<text x="275.9" y="178.6">7</text>
<text x="285.1" y="178.6">4</text>
<text x="291.1" y="178.6">SIL-027-KRTL-01</text>
<text x="335.8" y="178.7">Cartela unión con TVs laterales, espesor 3</text>
<text x="335.8" y="184">mm</text>
<text x="275.9" y="189.2">8</text>
<text x="285.1" y="189.2">2</text>
<text x="291.1" y="189.2">SIL-027-FRAM-01</text>
<text x="335.8" y="189.3">Estructura tubular soporte frontal de</text>
<text x="174.3" y="195.3" transform="rotate(-90 174.3 195.3)">744</text>
<text x="335.8" y="194.6">pantalla</text>
<text x="275.9" y="199.9">9</text>
<text x="285.1" y="199.9">1</text>
<text x="291.1" y="199.9">SIL-027-CRR-01</text>
<text x="335.8" y="199.9">Chapa sujeción rack izquierda, espesor 2</text>
<text x="335.8" y="205.3">mm</text>
<text x="274.9" y="210.5">10</text>
<text x="274.9" y="215.8">11</text>
<text x="285.1" y="210.5">1</text>
<text x="285.1" y="215.8">1</text>
<text x="291.1" y="210.5">SIL-027-CRO-01</text>
<text x="291.1" y="215.8">SIL-027-CHSP-01</text>
<text x="335.8" y="210.6">Chapa sujeción rack derecha, espesor 2 mm</text>
<text x="335.8" y="215.9">Chapa soporte de pedales, espesor 2 mm</text>
<text x="40.6" y="220.1">1</text>
<text x="121.8" y="221.1">1</text>
<text x="274.9" y="221.1">12</text>
<text x="285.1" y="221.1">4</text>
<text x="291.1" y="221.1">34341080230-M8</text>
<text x="335.8" y="221.2">Tuerca Hexagonal Remachable de cabeza</text>
<text x="335.8" y="226.5">reducida - M8</text>
<text x="274.9" y="231.8">13</text>
<text x="285.1" y="231.8">8</text>
<text x="291.1" y="231.8">34341060230-M6</text>
<text x="335.8" y="231.8">Tuerca hexagonal remachable M6 cabeza</text>
<text x="14.8" y="235.3" transform="rotate(-90 14.8 235.3)">309,5</text>
<text x="21.8" y="235.3" transform="rotate(-90 21.8 235.3)">269,5</text>
<text x="166.7" y="235.3" transform="rotate(-90 166.7 235.3)">309,5</text>
<text x="265.9" y="239.9" transform="rotate(-90 265.9 239.9)">298</text>
<text x="335.8" y="237.2">reducida</text>
<text x="67.9" y="240.3" transform="rotate(-90 67.9 240.3)">294</text>
<text x="245.3" y="240.3" transform="rotate(-90 245.3 240.3)">294</text>
<text x="89.8" y="274.2">600</text>
<text x="358.5" y="275">SIL-027-STFR-01-MET01</text>
<text x="89.8" y="280.5">660</text>
<text x="358.5" y="279.4">2586</text>
</g>
<g font-size="3.1">
<text x="312.7" y="246.8">Tolerancias para dimensiones lineales y angulares sin indicación individual</text>
<text x="312.7" y="250.4">de tolerancia, según ISO 2768-1:1989</text>
<text x="312.7" y="254">Zonas de rugosidad no especificada, Ra 3.2</text>
<text x="358.7" y="286.5">1</text>
<text x="377.7" y="285.6">A3</text>
<text x="396.2" y="285.9">2 /13</text>
</g>
<g font-size="2.4">
<text x="271.2" y="244.4">MATERIAL:</text>
<text x="271.3" y="252">ACABADO SUPERFICIAL:</text>
<text x="271.3" y="254.6">Negro satinado</text>
<text x="271.2" y="259.7">SCALE:</text>
<text x="350.6" y="260.8">DRAWN: Carlos Ruiz Madrigal</text>
<text x="391.2" y="260.6">17/09/2015</text>
<text x="350.6" y="267">CHECKED: Antonio Garcia</text>
<text x="391.2" y="266.7">04/02/2016</text>
<text x="350.6" y="271.4">DWG NO:</text>
<text x="350.8" y="276.9">Id. Ref:</text>
<text x="350.8" y="282.8">REV</text>
<text x="371.2" y="282.9">SIZE</text>
<text x="390.9" y="282.9">SHEET</text>
</g>
</svg>
